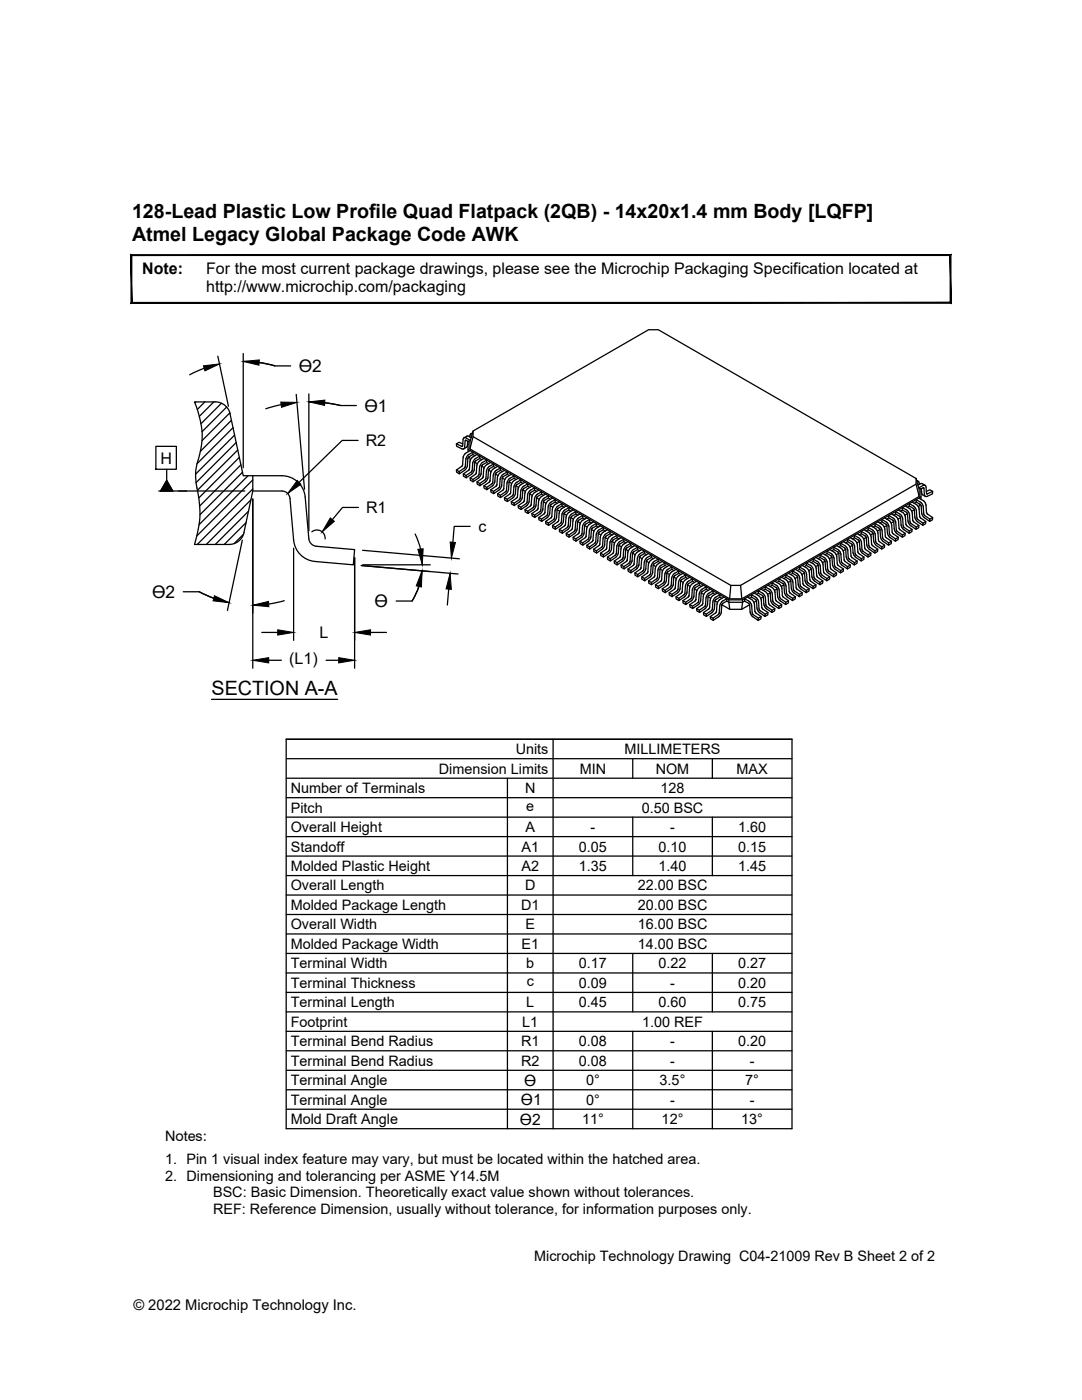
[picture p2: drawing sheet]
<svg xmlns="http://www.w3.org/2000/svg" width="216mm" height="279mm" viewBox="0 0 216 279" stroke-linecap="round" stroke-linejoin="round" font-family="sans-serif">
<!-- layer: I-VTOP -->
<g fill="none" stroke="#000" stroke-width=".25">
<path d="M91.1 88.6l.5-.3 .7 .3M91.1 93.8l.5 .3M92.1 89.1l-1-.5v.5l1.3 .5M92.4 87.7l-.1 1.3-.2 .1M92.4 87.7a.38 .38 0 0 1 .2-.3 .38 .38 0 0 1 .4 0l.8 .5M92.4 94.6l.6 .3M92.5 89.6h-.1M92.7 93.4l-1.1 .7 .1 .5 1-.7M92.7 89.2l-.2 .4M92.7 93.4h.1M93.1 89.3l-.6 .3M93.3 88.7h.1"/>
<path d="M93.3 88.2h.1M93.3 88.1v.9l-.2 .3M93.4 91.5l-.2 1.6-.5 .8M93.4 88.1l-.4-.2h-.2l-.1 1.3M93.4 89.7v.5M93.6 91.2l.8-.5v-.5l-.9 .6-.4 .4-.4 2.2M93.6 91.2l-.2 .3M93.7 91.1l.2 .6M93.8 89.9l-1.1 .8-.3 .6-.2 1.6-1.1 .9v.4l.6 .4M93.8 95.4l.6 .3M93.9 87.8l-.5 .3v1.6l52 30h2.8l35.6-20.5v-1.6l-.5-.3M94 87.4l-.7-.4-.7 .4"/>
<path d="M94.2 93.9l-.1 .3-1.1 .7v.5l1.2-.9M94.2 86.6a.35 .35 0 0 0-.4 .3l-.1 .3M94.3 86.4l-.3 .2M94.4 90.7l.4 .3M94.4 86l35-20.2h2l51.4 29.7v1.1l-35 20.2h-2l-51.4-29.7zM94.4 86l-.6 2.2v1.4l51.8 29.9h2.4l35.4-20.4v-1.4l-.6-2.2M94.4 87.1l-.6 2.5M94.4 91.2l-.6 .8-.2 1.7-1.2 .9 .1 .4 .5 .4M94.7 92.2l.6 .3M94.7 92.2l-.1 1.6-.4 .7M94.9 92l.8-.5v-.5l-.9 .6-.3 .3-.2 .5-.1 1.5M94.9 92l-.1 .2"/>
<path d="M95.2 96.2l.5 .3M95.2 90.7l-.8 .5M95.6 94.6l-.1 .3M95.7 91.5l.4 .2M96 94.5l-.4 .8-1.2 .8v-.4l1.1-.8M96.1 93.1l-.1 1.4M96.1 93l.5 .3M96.1 93l.2-.2 .8-.5v-.5l-.9 .5-.3 .4-.2 .5-.1 1.5M96.1 93v.1M96.4 95.2l-1.2 1v.4l.6 .3M96.6 91.5l-1.2 .8-.2 .6-.2 1.6-1.2 .9v.4l.6 .3M96.6 97l.5 .3"/>
<path d="M97.1 92.3l.4 .2M97.5 93.8l.5 .3M97.5 93.8l.1-.2 .9-.5v-.5l-.9 .5-.4 .4-.1 .5-.2 1.5M97.5 93.8l-.1 1.6-.2 .4-.3 .4-1.1 .7-.1-.4 1.3-1M97.7 96.2l-1.1 .8v.4l.5 .3M97.9 92.3l-.9 .5-.3 .4-.2 .4-.1 1.6M97.9 97.7l.6 .4M98.2 96.5l-1.1 .8v.4l1.2-.8M98.3 93.7l-.4 .7-.1 1.6-.2 .2M98.5 93.1l.4 .2M98.7 96l.2-1.5 .9-.6v-.5l-.9 .5-.3 .4-.4 2.2M98.8 96l-.4 .9"/>
<path d="M98.8 94.6l.6 .3M99.2 96.7l-.2 .3-1.1 .7 .1 .5 .5 .3M99.3 93.1l-1 .6M99.3 98.5l.5 .4M99.8 93.9l.4 .2M100.2 94.8l1-.6v.5l-1 .6-.1 1.6-.2 .5-.3 .3-1.1 .8v-.4l1.2-1 .1-1.6zM100.2 95.4l.5 .3M100.7 93.9l-.9 .5-.4 .4-.1 .4-.1 1.5M100.7 99.3l.5 .3M101.2 94.7l.4 .2M101.6 96.2l.5 .3M101.8 95.9l-.2 .3-.1 1.5-.2 .5-1.4 1.1-.1-.4 1.2-1 .2-1.6 .2-.4 .3-.4 .9-.5v.5l-.8 .4"/>
<path d="M101.9 98.3l-.2 .3-1 .7v.5l.5 .3M102 94.7l-1.1 .7-.3 .6-.1 1.7-1.2 .8v.5l.6 .3M102.4 96.1l-.4 .7-.1 1.5M102.4 98.6l-.1 .3-1.1 .7v.5l1.1-.7M102.6 95.5l.4 .2M102.6 95.9l-.2 .2M102.9 96.4l-.4 .7-.1 1.5M102.9 96.4l1-.6v.4l-.8 .6M103 97l.5 .3M103 97l-.2 1.6-.5 .8M103.1 96.8l-.1 .2M103.3 99.2l-1.3 .9 .1 .5 .5 .3"/>
<path d="M103.4 95.5l-.8 .4M103.9 96.2l.5 .3M104.3 97.8l-.1 1.5-.2 .5-.3 .3-1.1 .8v-.5l1-.7 .2-.3M104.5 97l.8-.4v.4l-.8 .5M104.5 97l-.6 .8-.1 1.6M104.5 97.5l-.2 .3 .5 .3M104.6 99.9l-.1 .3-1.1 .7v.5l.6 .3M104.8 96.2l-.9 .6-.4 .4-.1 .4-.2 1.5M105.3 97l.4 .3M105.7 98.6l.5 .3M105.7 98.6l-.1 1.4M105.8 98.3l.9-.5v-.4l-.9 .5-.3 .4-.2 .4-.2 1.6-1.2 .9 .1 .5 1.2-.9 .4-.8"/>
<path d="M105.8 98.3l-.1 .3M106.1 97l-.9 .6-.3 .4-.2 .4-.1 1.5M106.7 97.8l.4 .3M107.1 99.4l.5 .3M107.3 99.1l.8-.5v-.5l-.9 .6-.4 .4-.1 .4-.2 1.6-1.2 .9v.5l1.2-.8 .3-.4 .1-.4 .2-1.6M107.3 99.1l-.2 .2M107.5 97.8l-1.1 .8-.3 .6-.2 1.6-1.1 .9v.5l.5 .3M108.1 98.6l.4 .3M108.9 98.6l-.9 .5-.4 .4-.4 2.2M109.4 99.4l.4 .2M110.2 99.4l-1 .6-.3 .7M182.8 96.6l.6 2.5"/>
<path d="M182.9 95.9l.3 .2M183 96l.3 .2M183.2 96.8l.7-.3 .7 .4M183.4 96.2v.2M183.4 99.4l.9 .5 .3 .4 .2 .5 .1 1.4M183.4 96.4v.3M183.8 97.6l.4-.3 .1 .1 .2 1.3a.37 .37 0 0 0 .1 .4 .37 .37 0 0 0 .4-.1M183.8 99.2v.4M183.8 97.5l.1 1 .2 .2M183.9 97.7h-.1M183.9 98.1l-.1 .1M184.1 98.8l.5 .3"/>
<path d="M184.1 96.9l-.7 .5M184.1 96.9a.38 .38 0 0 1 .5-.1 .38 .38 0 0 1 .2 .4l.1 1.4 1.2-.5v.5l-1.1 .4M186.1 98.1l-.6-.4-.7 .4M102 100.1l.6 .3M103.4 100.9l.5 .3M104.8 101.7l.5 .3M106.1 102.5l.6 .3M107.2 101.8l-1.1 .7 .1 .4 .5 .4M107.2 101.7v.1M107.5 103.3l.6 .3M108.3 101.6l-.4 .8-1.2 .9v-.5l1.2-.9 .1-1.6 .2-.4 .3-.4 .9-.6v.5l-.9 .7-.2 1.5M108.4 100.2l.6 .2"/>
<path d="M108.7 102.3l-.1 .3-1.1 .7v.4l.6 .4M108.7 102.2v.1M108.9 100.7l-.2 1.5M108.9 104.1l.5 .3M109.4 101.2l-.1 1.4M109.8 100.9l.5 .3M109.8 100.9l-.1 1.6-.2 .4-1.4 1.2v-.5l1-.7 .2-.3M109.8 100.9l.2-.2 .8-.5v-.5l-1 .7-.4 .8M110 103.3l-1.1 .8v.4l.6 .3M110.2 104.9l.6 .3M110.5 103.6l-1.1 .8 .1 .4 1-.7M110.8 100.2l.4 .2"/>
<path d="M110.8 100.6l-.6 .8-.2 1.9M111.1 103.1l-.2 .6-.4 .4M111.2 101.8l-.1 1.4M111.2 101.7l.5 .3M111.4 101.4l.8-.4v-.5l-.9 .5-.4 .4-.4 2.2M111.4 101.4l-.2 .4M111.5 103.9l-1.3 1 .1 .4 .5 .3M111.6 105.7l.6 .3M111.6 100.2l-.8 .4M112 104.1l-.1 .3-1.1 .8v.4l1.1-.7M112 104.8l-.1 .1M112.2 101l.4 .2"/>
<path d="M112.2 101.4l-.6 .8-.1 1.7M112.5 102.5l.6 .3M112.5 102.5l-.1 1.6-.4 .7M112.7 102.3l-.2 .2M112.7 102.3l.8-.5v-.5l-.9 .5-.3 .4-.2 .5-.1 1.4M112.7 104.9l-1.1 .8v.4l.6 .3M113 106.4l.5 .4M113 101l-.8 .4M113.5 101.8l.4 .2M113.9 102.7l1-.6v.5l-.8 .4-.2 .3-.1 1.5-.2 .5-1.4 1.1v-.4l1.2-1 .1-1.6zM113.9 103.3l.5 .3M114.3 104l-.1 1.6-1.2 .8v.5l.6 .3"/>
<path d="M114.4 101.8l-.9 .5-.4 .4-.4 2.2M114.4 107.2l.5 .3M114.7 103.2l-.4 .8M114.8 105.7l-.2 .3-1.1 .8 .1 .4 1-.7M114.9 102.6l.4 .2M115.3 103.5l1-.6v.5l-.8 .4-.2 .3M115.3 103.5l-.4 .7-.1 1.5M115.3 104.1l.5 .3M115.3 104.1l-.2 1.6-.5 .8M115.4 106.5l-1 .7v.5l.5 .3M115.5 106.5h-.1M115.7 102.6l-1 .6"/>
<path d="M115.7 108l.6 .3M116.1 104l-.4 .6-.1 1.6-.2 .3M116.3 103.4l.4 .2M116.6 104.9l.6 .3M116.7 104.9l-.2 1.5-.1 .5-.3 .3-1.2 .8v-.5l1.2-.9M116.9 104.1l.7-.4v.5l-.7 .4M116.9 104.6l-.2 .3M116.9 104.1l-.6 .8-.2 1.7M117 107l-.2 .3-1.1 .7 .1 .5 .5 .3M117.1 105.6l-.2 1.4M117.1 103.4l-1 .6M117.1 108.8l.5 .3"/>
<path d="M117.5 107.3l-.2 .3-1 .7v.5l1-.7M117.6 104.2l.4 .2M118 105.1l1-.6v.4l-.8 .5M118 105.1l-.4 .7-.1 1.5M118 105.7l.5 .3M118 105.7l-.1 1.6-.5 .8M118.2 105.4l-.2 .3M118.5 104.2l-1.1 .6-.3 .8M118.5 109.6l.5 .3M119 104.9l.4 .3M119.1 105.4l-.6 .8-.2 1.8-1.2 .8v.5l.6 .3M119.4 105.9l1-.6v.4l-.8 .5"/>
<path d="M119.4 105.9l-.4 .7-.2 1.6-1.2 .9 .1 .5 1.1-.8 .3-.4 .2-.4 .1-1.5M119.4 106.5l.5 .3M119.5 108.9l-1 .7v.5l.5 .3M119.6 106.2l-.2 .3M119.8 110.4l.6 .3M119.8 104.9l-.8 .5M120.2 108.9l-.2 .3M120.4 105.7l.4 .3M120.4 106.2l-.3 .3-.3 .6-.1 1.5-.2 .3M120.7 107.3l-.1 1.5-.1 .4-.3 .4-1.2 .8v-.5l1-.7M120.8 107.3l.5 .3M120.8 107.2l-.1 .1"/>
<path d="M120.9 107l.8-.5v-.5l-.9 .6-.3 .4-.2 .4-.1 1.5M120.9 107l-.1 .2M121.2 111.2l.5 .3M121.2 105.7l-.8 .5M121.7 106.5l.5 .3M122.1 108l.6 .4M122.1 108l.2-.2 .8-.5v-.5l-.9 .6-.3 .4-.2 .4-.1 1.5M122.1 108l-.1 1.6-.2 .4-.3 .4-1.1 .8v-.5l1-.7 .2-.3M122.5 108.8l-.1 1.5-1.2 .9v.4l.6 .4M122.6 106.5l-1.2 .8-.2 .6-.2 1.6-1.2 .9 .1 .4 .5 .4M122.6 112l.5 .3M123.1 107.3l.4 .2"/>
<path d="M123.5 108.8l.5 .3M123.5 108.8l-.1 1.6-.2 .4-.3 .4-1.1 .8-.1-.5 1.1-.8M123.7 108.1l.8-.5v.5l-.8 .5-.2 .2M123.7 108.1l-.6 .8-.3 1.8M123.9 107.3l-1 .6-.4 .9M123.9 112.8l.6 .3M124.3 111.3l-1.2 1v.4l1.1-.7M124.5 108.1l.4 .2M124.9 109.6l.1-.2 .9-.5v-.5l-.9 .5-.4 .4-.1 .5-.2 1.5M125 112.1l-1.1 .7 .1 .4 .5 .3M125.3 108.1l-1.1 .8-.3 .6-.2 1.6-1.1 .9v.4l.5 .3M125.3 113.6l.6 .3"/>
<path d="M125.4 109.9l-.5-.3-.2 1.7-.5 .7M125.9 108.9l.4 .2M126.2 110.4l.6 .3M126.2 110.4l.2-.2 .8-.5v-.5l-.9 .5-.3 .4-.2 .5-.1 1.6-1.2 .9v.4l1.2-.8M126.2 110.4l-.1 1.6-.4 .7M126.6 111.2l-.1 1.5-1.2 .9v.4l.6 .3M126.7 108.9l-.9 .5-.4 .4-.1 .4-.1 1.5-.2 .4M126.7 114.4l.5 .3M127 110.3l-.4 .8M127.2 111.5l-.1 1.4-1.2 1v.4l1-.7M127.2 109.7l.4 .2M127.6 111.2l.5 .3"/>
<path d="M127.6 111.2l-.1 1.6-.6 .8M127.6 111.2l.2-.3 .8-.4v-.5l-1 .6-.4 .9M128 109.7l-1 .6M128 115.1l.6 .4M128.3 114l-1.1 .7 .1 .4 1-.7M128.6 110.5l.4 .2M128.6 110.9l-.6 .8-.2 1.8-1.1 .9v.4l.6 .3M129 112l.5 .3M129.1 114.4l-1.1 .7 .1 .5 .5 .3M129.2 111.7l.8-.4v-.5l-.9 .5-.4 .4-.1 .4-.1 1.6-.2 .3M129.2 111.7l-.2 .4-.2 1.5-.5 .8M129.3 114.1l-.2 .3"/>
<path d="M129.4 115.9l.6 .3M129.4 110.5l-.8 .4M129.6 114.8l-1 .7v.4l1.2-.8M129.8 111.9l-.4 .7-.1 1.5M129.8 114.4l-.2 .3M130 111.3l.4 .2M130 111.7l-.2 .2M130.3 112.8l.6 .3M130.3 112.8l-.1 1.5-.4 .8M130.5 112.6l-.2 .2M130.5 112.6l.8-.5v-.5l-.9 .5-.3 .4-.2 .4-.1 1.5M130.7 113.5l-.1 1.6-1.2 .8v.5l.6 .3"/>
<path d="M130.8 116.7l.5 .3M130.8 111.3l-.8 .4M131.3 112.1l.4 .2M131.9 113.3l-.2 .3M131.9 113.3l.8-.5v-.4l-.9 .5-.3 .4-.2 .4-.1 1.6-1.2 .9v.5l1.4-1.1 .2-.5 .1-1.5 .5 .3M132.1 114.3l-.1 1.6-1.2 .8v.5l.6 .3M132.2 112.1l-1.1 .6-.4 .8M132.2 117.5l.5 .3M132.7 112.8l.4 .3M133.1 114.4l-.1 1.5-.2 .4-.3 .4-1.1 .8-.1-.5 1.1-.7M133.1 114.4l.5 .3M133.1 114.4h.1"/>
<path d="M133.2 116.8l-1 .7v.5l.5 .3M133.3 116.8h-.1M133.3 113.6l.8-.4v.4l-.8 .5-.2 .3M133.3 113.6l-.6 .8-.1 1.6-.2 .3M133.5 112.8l-1 .7-.4 .8M133.5 118.3l.6 .3M133.9 114.3l-.4 .6-.1 1.6-.2 .3M134.1 113.6l.4 .3M134.1 114.1l-.2 .2M134.4 114.6l1-.6v.4l-.9 .7-.2 1.6-.1 .4-.3 .4-1.2 .8v-.5l1.2-.9 .1-1.6zM134.5 115.2l.5 .3M134.8 117.3l-.2 .3-1.1 .7 .1 .5 .5 .3"/>
<path d="M134.9 119.1l.5 .3M134.9 113.6l-.8 .5M135.4 114.4l.4 .3M135.7 117.4l-.4 .8-1.2 .9v-.5l1.1-.7M135.8 116l-.1 1.4M135.8 116l.5 .3M135.8 115.9l.2-.2 .8-.5v-.5l-.9 .6-.3 .4-.4 2.2M135.8 115.9v.1M136.1 118.1l-1.2 1v.4l.6 .4M136.3 114.4l-.9 .6-.4 .3-.1 .5-.2 1.5M136.3 119.9l.5 .3M136.8 115.2l.4 .3"/>
<path d="M136.8 115.7l-.5 .8-.2 1.6M137.2 116.2l1-.7v.5l-.8 .5M137.2 116.2l-.4 .7-.1 1.5M137.2 116.7l.5 .3M137.2 116.7l-.1 1.6-.2 .4-.3 .4-1.1 .8-.1-.5 1.3-1M137.4 119.1l-1.1 .8v.4l.5 .4M137.4 116.5l-.2 .2M137.6 115.2l-.8 .5M137.9 119.4l-1.1 .8v.5l1.3-.9M138 119.1l-.1 .3M138.2 116l.4 .2M138.2 116.4l-.3 .4-.3 .6-.1 1.5-.1 .2"/>
<path d="M138.5 119l-.4 .8M138.6 117.5l.5 .3M138.6 117.5l-.1 1.5M138.6 117.5l.1-.2 .8-.5v-.5l-.9 .5-.3 .4-.1 .5-.2 1.5M138.9 119.7l-1.3 1 .1 .4 .5 .3M139 116l-.8 .5M139.5 116.8l.5 .2M139.6 118.4l-.2 1.6M139.9 118.3l.6 .3M139.9 118.3l.2-.2 .8-.5v-.5l-.9 .5-.4 .8M139.9 118.3l-.1 1.6-.2 .4-1.4 1.1v-.4l1.2-1M140.3 119.1l-.1 1.5-1.2 .9v.4l.6 .3"/>
<path d="M140.4 116.8l-.9 .5-.4 .4-.1 .5-.2 1.5M140.9 117.6l.4 .2M141.3 119.1l.5 .3M141.5 118.4l.8-.5v.5l-.8 .5-.2 .2M141.5 118.3l-.6 .8-.2 1.8-1.2 .9 .1 .4 1.1-.7 .3-.4 .2-.5 .1-1.5M141.7 117.6l-1 .6-.4 .8M142.3 118.4l.4 .2M142.6 119.3l-.3 .7-.2 1.5M142.6 119.3l1-.6v.5l-.8 .5M142.7 119.9l.5 .3M142.8 119.7l-.4 2.2-.3 .3-1.2 .8v-.4l1.2-1M143.1 118.4l-.9 .5-.3 .4-.2 .4-.1 1.5"/>
<path d="M143.6 119.2l.5 .2M143.7 119.6l-.6 .8-.1 1.6-.2 .3M144.2 119.9l.8-.4v.5l-.8 .4M144.2 119.9l-.5 .8-.2 1.7-1.2 1v.4l1.4-1.1 .2-.5 .1-1.5M144.5 119.2l-.8 .4M145 120l.4 .2h2.8l.4-.2M145.4 119.7l.2 1.9M145.8 116.8l-.2 2.7M147.8 116.8l.2 2.7M148.2 119.7l-.2 1.9M149.1 119.2l.9 .5 .4 .4 .1 .4 .1 1.5 .2 .3M150 119.2l-.5 .2"/>
<path d="M150.5 118.4l.9 .5 .5 .7M150.9 119.9l-.5 .3M151.3 118.4l-.4 .2M151.9 117.6l1 .6 .4 .8M151.9 119.6l.1 1.6 .2 .3M152.1 118.4l-.8-.5v.5l.8 .5 .2 .2M152.1 118.3l.6 .8 .1 1.6 .2 .3M152.3 119.1l-.5 .3M152.3 119.1v.1M152.3 119.2l.1 1.3M152.7 117.6l-.4 .2M153.2 116.8l.9 .5 .4 .4 .1 .5 .2 1.5"/>
<path d="M153.3 119.1l.1 1.5 1.2 .9v.4l-.6 .3M153.5 117.6l-.8-.5v.5l.8 .4M153.5 118l.2 .3M153.5 117.6l.6 .8M153.7 118.3l.1 1.6 .2 .4 1.4 1.1v-.4l-1.2-1M153.7 118.3l-.5 .3M154.1 116.8l-.5 .2M154.1 118.4l.1 1.6M154.6 116l.8 .5M154.8 119.7l1.2 1-.1 .4-.5 .3M155 117.5l-.1-.2-.8-.5v-.5l.9 .5 .3 .4 .2 .5 .1 1.5M155 117.5l-.5 .3"/>
<path d="M155.1 117.5v.1M155.1 117.6l.1 1.5 .1 .4 .3 .4 1.2 .8v-.5l-1.1-.8M155.4 116.4l.6 .9 .2 1.7 1.1 .9v.4l-.5 .4M155.4 116l-.4 .2M155.6 119.1l.1 .3M156 115.2l.8 .5M156.2 116l-.8-.5v.5l.8 .5M156.2 116l.2 .2M156.4 116.7l-.5 .3M156.4 116.2l.4 .7 .2 1.6 1.2 .9-.1 .5-1-.7-.4-.5-.2-.4-.1-1.5-.2-.3M156.8 115.7l.6 .8 .2 1.7 1.1 .9v.4l-.6 .4M156.8 114.7l.9 .6 .3 .4 .2 .4 .1 1.5 1.2 1v.5l-1.4-1.2-.2-.4-.1-1.6-.2-.2-.8-.5z"/>
<path d="M156.8 115.2l-.4 .3M157.3 114.4l1.1 .7 .4 .8M157.3 119.9l-.5 .3M157.8 116l-.5 .3M158.2 114.4l-.4 .3M158.7 119.1l-.5 .3M158.7 113.6l1 .7M158.7 115.9l.2 1.4M158.9 117.3l.1 .3 1.1 .7v.5l-.6 .3M159 114.4l.5 .8 .2 1.7 1.2 .9v.5l-1.2-.8-.2-.4-.2-.4-.2-1.6-.9-.7v-.4l.8 .4M159.2 115.2l-.6 .3M159.5 113.6l-.4 .3"/>
<path d="M159.7 114.3l.4 .6 .1 1.6 .2 .3M160.1 112.8l1 .7M160.1 118.3l-.6 .3M160.3 113.6l-.8-.4v.4l.9 .5 .1 .3M160.3 113.6l.3 .2M160.4 116.8h.1M160.4 116.8l1 .7v.5l-.5 .3M160.5 114.4l-.5 .3M160.6 113.8l.3 .7 .2 1.6 1.2 .9-.1 .5-1-.7-.4-.5-.1-.4-.2-1.5M160.9 112.8l-.4 .3M161.1 113.5l.4 .8M161.4 112.1l1.1 .6 .4 .8"/>
<path d="M161.4 117.5l-.5 .3M161.5 114.3l.2 1.6 1.1 .8v.5l-.6 .3M161.9 113.6l-.2-.3-.8-.5v-.4l.9 .5 .3 .4 .2 .4 .1 1.6 1.2 .9v.5l-1.2-.9-.4-.8M161.9 113.6l-.5 .3M161.9 113.6l.1 1.4M162.3 112.1l-.4 .2M162.8 111.3l.8 .4M162.8 116.7l-.5 .3M162.9 113.5l.1 1.6 1.2 .8v.5l-.6 .3M163.3 112.8l-.6 .3M163.3 112.8l.1 1.5 .4 .8M163.3 112.8l-.2-.3-.8-.4v-.5l.9 .5 .3 .4 .2 .4 .1 1.5"/>
<path d="M163.6 111.7l.2 .2M163.6 111.3l-.4 .2M163.8 114.4l.2 .3 1 .8v.4l-1.2-.8M163.8 111.9l.4 .7 .2 1.7 1.2 .8-.1 .5-.5 .3M164.2 110.5l.8 .4M164.2 115.9l-.6 .3M164.4 111.7l-.8-.4v-.5l1 .5 .3 .4 .2 .4 .1 1.6 .2 .3M164.4 111.7l.2 .3M164.6 112l.2 1.5 .3 .8M164.6 112l-.5 .3M165 110.9l.6 .8 .2 1.9M165 110l.9 .5 .3 .4 .2 .4 .2 1.7 1.2 .9-.1 .4-1-.7-.4-.4-.2-.5-.1-1.5-.2-.3-.8-.4z"/>
<path d="M165 110.5l-.4 .2M165.1 114.3l.2 .1M165.3 114l1.1 .7-.1 .4-1-.7M165.6 109.7l.7 .4M165.6 115.1l-.6 .4M165.8 113.6l1.1 .8v.4l-.6 .3M166 111.2l-.5 .3M166.3 110.1l.6 .8 .2 1.7M166.4 109.7l-.4 .2M166.9 114.4l-.5 .3M166.9 108.9l.9 .5 .4 .4 .1 .4 .1 1.5M167.1 112.6l1.2 1v.4l-.6 .3"/>
<path d="M167.4 110.4l.1 1.6 .2 .4 .3 .4 1.1 .7v-.4l-1-.7M167.4 110.4l-.2-.2-.8-.5v-.5l.9 .5 .3 .4 .2 .5 .1 1.4 .2 .4M167.4 110.4l-.6 .3M167.8 108.9l-.5 .2M168.3 108.1l.8 .5M168.3 113.6l-.5 .3M168.4 111.7l.2 .4M168.5 108.9l-.7-.5v.5l.7 .4M168.5 108.9l.6 .8 .2 1.6 1.2 1v.4l-1.5-1.1-.1-.4-.2-1.6-.5 .3M168.5 109.3l.2 .3M168.6 112.1l1.1 .7-.1 .4-.5 .3M169.1 108.5l.6 .8 .2 1.8 1.1 .9v.4l-.5 .3"/>
<path d="M169.1 108.1l-.4 .2M169.7 107.3l1 .6 .4 .9M169.7 112.8l-.6 .3M169.9 108.1l-.8-.5v.5l.8 .5 .2 .2M169.9 108.1l.5 .4 .1 .6M170.1 108.8l-.5 .3M170.1 108.8l.1 1.6 .2 .4 .4 .5 1 .7 .1-.5-1.1-.7M170.5 107.3l-.4 .2M170.5 109.1l.1 1.4M170.6 110.5l.2 .3M171 108.4l.5-.4-.2-.2-.8-.5v-.5l.9 .6 .3 .4 .2 .4 .1 1.5M171 106.5l.8 .5"/>
<path d="M171 112l-.5 .3M171.1 108.8l.1 1.5 1.2 .9v.4l-.6 .4M171.5 108l.1 1.6 .2 .4 .3 .4 1.1 .8v-.5l-1-.7-.2-.3M171.8 107l.6 .8 .2 1.7 1.2 .9-.1 .4-.5 .4M171.9 106.5l-.5 .3M172.4 105.7l.8 .5M172.4 111.2l-.5 .3M172.7 107l.1 .2M172.8 107.3l-.5 .3M172.9 107.2l.1 1.6 .1 .4 1.5 1.2v-.5l-1.1-.7-.1-.3M172.9 106.7l-1-.7v.5l.8 .5M172.9 106.7l.4 .8"/>
<path d="M173.2 106.2l.4 .4 .2 .6M173.2 105.7l-.4 .3M173.3 107.5l.1 1.4M173.7 106.8l.5-.3 .2 1.6M173.8 104.9l1.1 .8 .3 .6 .2 1.7 1.1 .8v.5l-.6 .3M173.8 110.4l-.6 .3M173.8 107.2l.2 1.6 1.1 .8v.5l-.5 .3M174 106.2l.2 .3M174.2 105.9l.4 .7 .2 1.6 1.2 .9-.1 .5-1.1-.8-.4-.7M174.2 105.9l-1-.6v.4l.8 .5M174.6 104.9l-.4 .3M175.1 104.2l1 .5 .3 .4 .1 .4 .2 1.5"/>
<path d="M175.1 109.6l-.5 .3M175.5 105.4l.1 .3M175.6 105.7l-.5 .3M175.6 105.7l.1 1.6 .6 .8M175.6 105.1l-1-.6v.4l.9 .5M175.6 105.1l.4 .8M176 104.2l-.4 .2M176 105.9l.1 1.5 1.2 .9v.5l-1-.7M176.5 103.4l1 .6M176.5 108.8l-.5 .3M176.7 107l.1 .3 1.1 .7v.5l-.6 .3M177 104.9l-.6 .3"/>
<path d="M177 105l.1 1.4 .2 .5 .2 .3 1.2 .8v-.5l-1.2-.9M177 104.9l-.2-.3-.8-.4v-.5l.9 .5 .3 .4 .2 .4 .1 1.6M177.3 103.4l-.4 .2M177.5 104l.4 .6 .1 1.6 .2 .3M177.9 102.6l1 .6 .4 .8M177.9 108l-.6 .3M178.2 106.5h.1M178.2 106.5l1 .7v.5l-.5 .3M178.3 104.1l.2 1.5 .1 .5 .4 .4 1 .7 .1-.4-1.2-1M178.3 104.1l-.1-.3-.9-.4v-.5l.9 .5 .4 .4 .1 .4 .2 1.6M178.3 104.1l-.5 .3M178.7 102.6l-.4 .2"/>
<path d="M179.2 101.8l1 .5 .3 .4 .2 .4 .1 1.5 .2 .3M179.2 107.2l-.5 .3M179.3 104l.2 1.6 1.1 .8v.5l-.6 .3M179.7 103.3l-.2-.3-.8-.4v-.5l.9 .5 .3 .4 .5 2.2M179.7 103.3l-.5 .3M179.7 103.3v.1M179.7 103.4l.1 1.4 .2 .5 1.4 1.1v-.4l-1-.8M180.1 101.8l-.4 .2M180.6 106.4l-.5 .4M180.6 101l.8 .4M180.9 102.3l-.8-.5v-.5l.9 .5 .3 .4 .2 .5 .1 1.4M180.9 102.3l.2 .2"/>
<path d="M181 105l1 .7v.4l-.6 .3M181.1 102.5l-.6 .3M181.1 102.5l.1 1.6 .4 .7M181.4 101.4l.6 .8 .2 1.8 1.2 .9-.1 .4-.5 .3M181.4 101l-.4 .2M181.6 104.1l.1 .3 1.1 .8v.4l-1.2-.8M182 100.2l.8 .4M182 105.7l-.6 .3M182.2 101.4l-.8-.4v-.5l1.1 .6 .4 .9M182.2 101.4l.2 .3M182.4 101.7l.2 1.7 .5 .7M182.4 101.7l-.5 .3"/>
<path d="M182.8 100.6l.4 .5 .2 .6M182.8 100.2l-.4 .2M182.8 102l.3 1.6M183.1 103.6l.1 .1M183.1 103.7l1.1 .7-.1 .4-1-.7M183.4 104.9l-.6 .3M183.4 101.7l.1 1.4 .2 .3M183.5 100.6l-.2 .6M183.6 100.6l-.8-.4v-.5l1 .7 .4 .8M183.6 100.6l.2 .4 .1 1.6M183.7 103.4l1 .7v.4l-.6 .3M184.2 101.2l.2 1.5 1.1 .9v.5l-1.1-.8-.5-.7"/>
<path d="M184.7 104.1l-.5 .3M184.9 102.2l.1 .4 1.1 .7v.4l-.6 .4M186.1 103.3l-.6 .3M137.6 120.7l.6 .3M139 121.5l.5 .3M140.4 122.2l.5 .4M141.4 121.5l-1 .7v.5l.5 .3M141.5 121.5h-.1M141.6 121.2l-.1 .3M141.7 123l.6 .4M142.2 121.5l-.1 .1M142.8 122.3l-1.1 .7 .1 .5 .5 .3"/>
<path d="M144.2 120.4l-.2 .3 1.6 .9h2.4l1.6-.9M149.6 120.7l.1 1.5 .4 .8M149.6 120.7l-.2-.3-.8-.4v-.5l.9 .5 .3 .4 .2 .4 .1 1.6 1.2 1v.4l-1.2-.8M150.8 122.3l1.1 .7-.1 .5-.5 .3M151.5 121.6l-.1-1.6-.2-.4-.3-.4-.9-.5v.5l.9 .6 .1 1.5 .2 .6 1.5 1.1v-.4l-1.2-1M151.9 123l-.6 .4M152.1 121.5h.1M152.2 121.5l1 .7v.5l-.5 .3M152.4 120.5l.4 .9M153 121l1.1 .8-.1 .4-1.2-.8M153.2 122.2l-.5 .4M154.6 121.5l-.5 .3"/>
<path d="M156 120.7l-.6 .3"/>
</g>
<!-- layer: K-VSID-HTCH -->
<g fill="none" stroke="#000" stroke-width=".25">
<path d="M39.1 80.2l-.2 .2M40.9 80.2l-1.5 1.5M42.7 80.2l-2.9 2.9M44.2 80.5l-4.1 4.1M45.2 81.2l-4.9 4.9M45.9 82.4l-5.6 5.5M46.2 83.9l-6.2 6.2M46.5 85.4l-7.2 7.1M46.8 86.8l-7.8 7.8M47.1 88.3l-8 8M47.4 89.8l-8 8M47.8 91.3l-8.1 8.1"/>
<path d="M48.1 92.8l-8.3 8.2M48.4 94.2l-8.5 8.5M49.5 94.9l-9.8 9.8M50.1 99.7l-8.9 9M50.4 95.8l-11.1 11.2M50.4 97.6l-11 11.1M48.6 106.6l-1.9 1.9M49.1 104.3l-4.4 4.4M49.6 102l-6.6 6.7"/>
</g>
<!-- layer: K-VSID -->
<path d="M45.9 82.6l2.6 12.3h7.7M45.9 82.6a3 3 0 0 0-3-2.4h-4.1a16.2 16.2 0 0 1 .4 12.8 12.5 12.5 0 0 0 .3 5.5 19 19 0 0 1-.7 10.2h6.9a3.1 3.1 0 0 0 3-2.5l1.7-8.2v-3.1M50.4 98h5.8M56.2 94.9a4.7 4.7 0 0 1 4.7 4.3l.7 8.3M56.2 98a1.62 1.62 0 0 1 1.7 1.5l.7 8.3a4.7 4.7 0 0 0 4.2 4.2l7.7 .7 .3-3-7.7-.7a1.64 1.64 0 0 1-1.5-1.5" fill="none" stroke="#000" stroke-width=".25"/>
<!-- layer: G-TEXT-DSCL -->
<path d="M26.3 60.3l-.2 .2 163.5-.2zM26.1 60.5l163.5-.2 .2 .2zM189.6 51v9.3l.2 .2zM189.6 51l.2-.2v9.7zM26.3 51h163.3l.2-.2zM26.1 50.8h163.7l-163.5 .2zM26.1 50.8l.2 9.5v-9.3zM26.1 50.8l.2 9.5-.2 .2z" fill="#000" stroke="#000" stroke-width=".2"/>
<!-- layer: P-VSID-DIMS -->
<g fill="none" stroke="#000" stroke-width=".25">
<path d="M40.7 73.5l-2.9 1.3M43.5 71.1l2.1 10M48.5 70.5v22.9M48.5 72.1a22.8 22.8 0 0 1 6.3 .9h3.2M51.7 72.3l3.1 .7M59.1 78.7l1.7 18.9M61.6 78.6v27.3M31.1 89.1h4.1v4.6h-4.1zM31.7 98h17.2M33.3 95.9l1.2 2.1h-2.5zM33.3 93.7v2.2M50.4 99.6v33.8"/>
<path d="M56.1 80.8l-3.1 .8M61.6 80.2a27.3 27.3 0 0 1 6.3 .7M64.8 80.4l3.1 .5M67.9 80.9h3.2M71.5 87.9h-3.2l-8.6 8.4M36.6 118.1h3.1a22.8 22.8 0 0 0 6 2.2M39.8 118.1l2.9 1.3M48.4 107.8l-3 14M56.7 119.9l-3.1 .6M58.6 109.4v18.4M62.2 106.1a1.62 1.62 0 0 1 1.8-.1 1.62 1.62 0 0 1 .9 1.6M70.8 111.3v22.1"/>
<path d="M71.5 101.3h-3.2l-2 2.4M72.1 112.9l19.3 1.7M72.3 109.8l19.4 1.7M72.3 112.7h13.6M79 120h3.2M82.8 106.6l1.1 3M83.6 117l-1.4 2.9M84.2 113.9a13.8 13.8 0 0 1-2 6M89.5 117.6l-.2 3.1M93.8 105.1h-3.2l-.2 3.1M42.2 139.6h25.2M52.2 126.2h3.2"/>
<path d="M53.6 131.8h2.5M65.1 131.8h2.5M73.9 126.2h3.2"/>
</g>
<g fill="#000" stroke="#000" stroke-width=".2">
<path d="M40.6 73l3.2-.4-2.9 1.4zM48.5 72.1l3.2-.3v1.1zM33.3 95.9l1.2 2.1h-2.5zM56 80.2l3.2 .1-3 1zM59.3 95.9l.7 .7-2.6 1.9zM61.6 80.2l3.2-.3v1zM42.8 118.9l2.9 1.4-3.2-.4zM65.9 103.4l.8 .6-2.4 2.2zM84.2 113.9l-.1 3.2-1-.2zM83.4 109.6l1-.1-.1 3.2zM89.8 114.4l.3 3.2-1.1-.1zM89.8 108.2l1.1 .1-.8 3.1z"/>
<path d="M50.4 131.8l3.2-.6v1.1zM50.4 120.8l3.2-.8v1.1zM55.4 125.7l3.2 .5-3.2 .5zM67.6 131.2l3.2 .6-3.2 .5zM70.8 126.2l3.1-.5v1z"/>
</g>
<!-- layer: G-ANNO-RULE -->
<g fill="none" stroke="#000" stroke-width=".25">
<path d="M57.1 159.2h100.9M57.1 155.3h100.9M57.1 151.4h100.9M57.1 147.5h100.9v77.8h-100.9zM101.3 155.3v70M110.4 147.5v77.8M126.3 151.4v3.9M142.1 151.4v3.9M57.1 167h100.9M57.1 163.1h100.9M57.1 178.6h100.9M57.1 174.7h100.9"/>
<path d="M57.1 170.8h100.9M126.3 163.1v11.6M142.1 163.1v11.6M57.1 194.2h100.9M57.1 186.4h100.9M57.1 182.5h100.9M57.1 190.3h100.9M57.1 198.1h100.9M126.3 190.3v11.6M142.1 190.3v11.6M57.1 201.9h100.9M57.1 205.8h100.9"/>
<path d="M57.1 217.5h100.9M57.1 213.6h100.9M57.1 209.7h100.9M126.3 205.8v19.5M142.1 205.8v19.5M57.1 221.4h100.9"/>
</g>
<g font-size="3.9">
<text x="26.4" y="43.6">128-Lead Plastic Low Profile Quad Flatpack (2QB) - 14x20x1.4 mm Body [LQFP]</text>
<text x="26.4" y="48.1">Atmel Legacy Global Package Code AWK</text>
<text x="42.2" y="138.7">SECTION A-A</text>
</g>
<g font-size="3.5">
<text x="59.6" y="74.2">ϴ2</text>
<text x="72.7" y="82.1">ϴ1</text>
<text x="30.4" y="119.3">ϴ2</text>
<text x="74.7" y="121.2">ϴ</text>
</g>
<g font-size="3.2">
<text x="28.4" y="54.7">Note:</text>
<text x="41.1" y="54.7">For the most current package drawings, please see the Microchip Packaging Specification located at</text>
<text x="41.1" y="58.3">http://www.microchip.com/packaging</text>
<text x="73" y="89">R2</text>
<text x="32" y="92.5">H</text>
<text x="73" y="102.4">R1</text>
<text x="95.5" y="106.2">c</text>
<text x="63.7" y="127.4">L</text>
<text x="57.7" y="132.6">(L1)</text>
</g>
<g font-size="3.1">
<text x="103.9" y="220.5">ϴ1</text>
<text x="104.6" y="216.7">ϴ</text>
<text x="103.7" y="224.4">ϴ2</text>
</g>
<g font-size="2.9">
<text x="87.6" y="154.4">Dimension Limits</text>
<text x="102.9" y="150.5">Units</text>
<text x="115.7" y="154.4">MIN</text>
<text x="124.6" y="150.5">MILLIMETERS</text>
<text x="130.8" y="154.4">NOM</text>
<text x="147" y="154.4">MAX</text>
<text x="58" y="158.3">Number of Terminals</text>
<text x="104.8" y="158.3">N</text>
<text x="105" y="161.9">e</text>
<text x="131.8" y="158.3">128</text>
<text x="58" y="166.1">Overall Height</text>
<text x="58" y="162.2">Pitch</text>
<text x="104.8" y="166.1">A</text>
<text x="117.8" y="166.1">-</text>
<text x="128" y="162.2">0.50 BSC</text>
<text x="133.7" y="166.1">-</text>
<text x="147.3" y="166.1">1.60</text>
<text x="58" y="173.8">Molded Plastic Height</text>
<text x="58" y="169.9">Standoff</text>
<text x="104.1" y="169.9">A1</text>
<text x="104.1" y="173.8">A2</text>
<text x="115.5" y="169.9">0.05</text>
<text x="115.5" y="173.8">1.35</text>
<text x="131.4" y="173.8">1.40</text>
<text x="131.4" y="169.9">0.10</text>
<text x="147.3" y="169.9">0.15</text>
<text x="147.3" y="173.8">1.45</text>
<text x="58" y="177.7">Overall Length</text>
<text x="104.8" y="177.7">D</text>
<text x="127.3" y="177.7">22.00 BSC</text>
<text x="58" y="185.5">Overall Width</text>
<text x="58" y="181.6">Molded Package Length</text>
<text x="104" y="181.6">D1</text>
<text x="104.8" y="185.5">E</text>
<text x="127.3" y="185.5">16.00 BSC</text>
<text x="127.3" y="181.6">20.00 BSC</text>
<text x="58" y="189.4">Molded Package Width</text>
<text x="104" y="189.4">E1</text>
<text x="127.3" y="189.4">14.00 BSC</text>
<text x="58" y="193.3">Terminal Width</text>
<text x="58" y="197.1">Terminal Thickness</text>
<text x="105" y="193.2">b</text>
<text x="105.1" y="196.9">c</text>
<text x="115.5" y="193.3">0.17</text>
<text x="115.5" y="197.1">0.09</text>
<text x="131.4" y="193.3">0.22</text>
<text x="133.7" y="197.1">-</text>
<text x="147.3" y="193.3">0.27</text>
<text x="147.3" y="197.1">0.20</text>
<text x="58" y="201">Terminal Length</text>
<text x="105" y="201">L</text>
<text x="115.5" y="201">0.45</text>
<text x="131.4" y="201">0.60</text>
<text x="147.3" y="201">0.75</text>
<text x="58" y="204.9">Footprint</text>
<text x="58" y="208.8">Terminal Bend Radius</text>
<text x="104" y="208.8">R1</text>
<text x="104.2" y="204.9">L1</text>
<text x="115.5" y="208.8">0.08</text>
<text x="128.1" y="204.9">1.00 REF</text>
<text x="133.7" y="208.8">-</text>
<text x="147.3" y="208.8">0.20</text>
<text x="58" y="212.7">Terminal Bend Radius</text>
<text x="104" y="212.7">R2</text>
<text x="115.5" y="212.7">0.08</text>
<text x="133.7" y="212.7">-</text>
<text x="149.6" y="212.7">-</text>
<text x="58" y="216.6">Terminal Angle</text>
<text x="58" y="220.5">Terminal Angle</text>
<text x="116.9" y="216.6">0°</text>
<text x="116.9" y="220.5">0°</text>
<text x="131.6" y="216.6">3.5°</text>
<text x="133.7" y="220.5">-</text>
<text x="148.7" y="216.6">7°</text>
<text x="149.6" y="220.5">-</text>
<text x="32.9" y="227.7">Notes:</text>
<text x="58" y="224.3">Mold Draft Angle</text>
<text x="116.1" y="224.3">11°</text>
<text x="132" y="224.3">12°</text>
<text x="147.9" y="224.3">13°</text>
<text x="32.9" y="232.3">1. Pin 1 visual index feature may vary, but must be located within the hatched area.</text>
<text x="32.9" y="235.6">2. Dimensioning and tolerancing per ASME Y14.5M</text>
<text x="42.5" y="238.9">BSC: Basic Dimension. Theoretically exact value shown without tolerances.</text>
<text x="42.5" y="242.2">REF: Reference Dimension, usually without tolerance, for information purposes only.</text>
<text x="106.6" y="251.7">Microchip Technology Drawing C04-21009 Rev B Sheet 2 of 2</text>
<text x="26.6" y="261.4">© 2022 Microchip Technology Inc.</text>
</g>
</svg>
